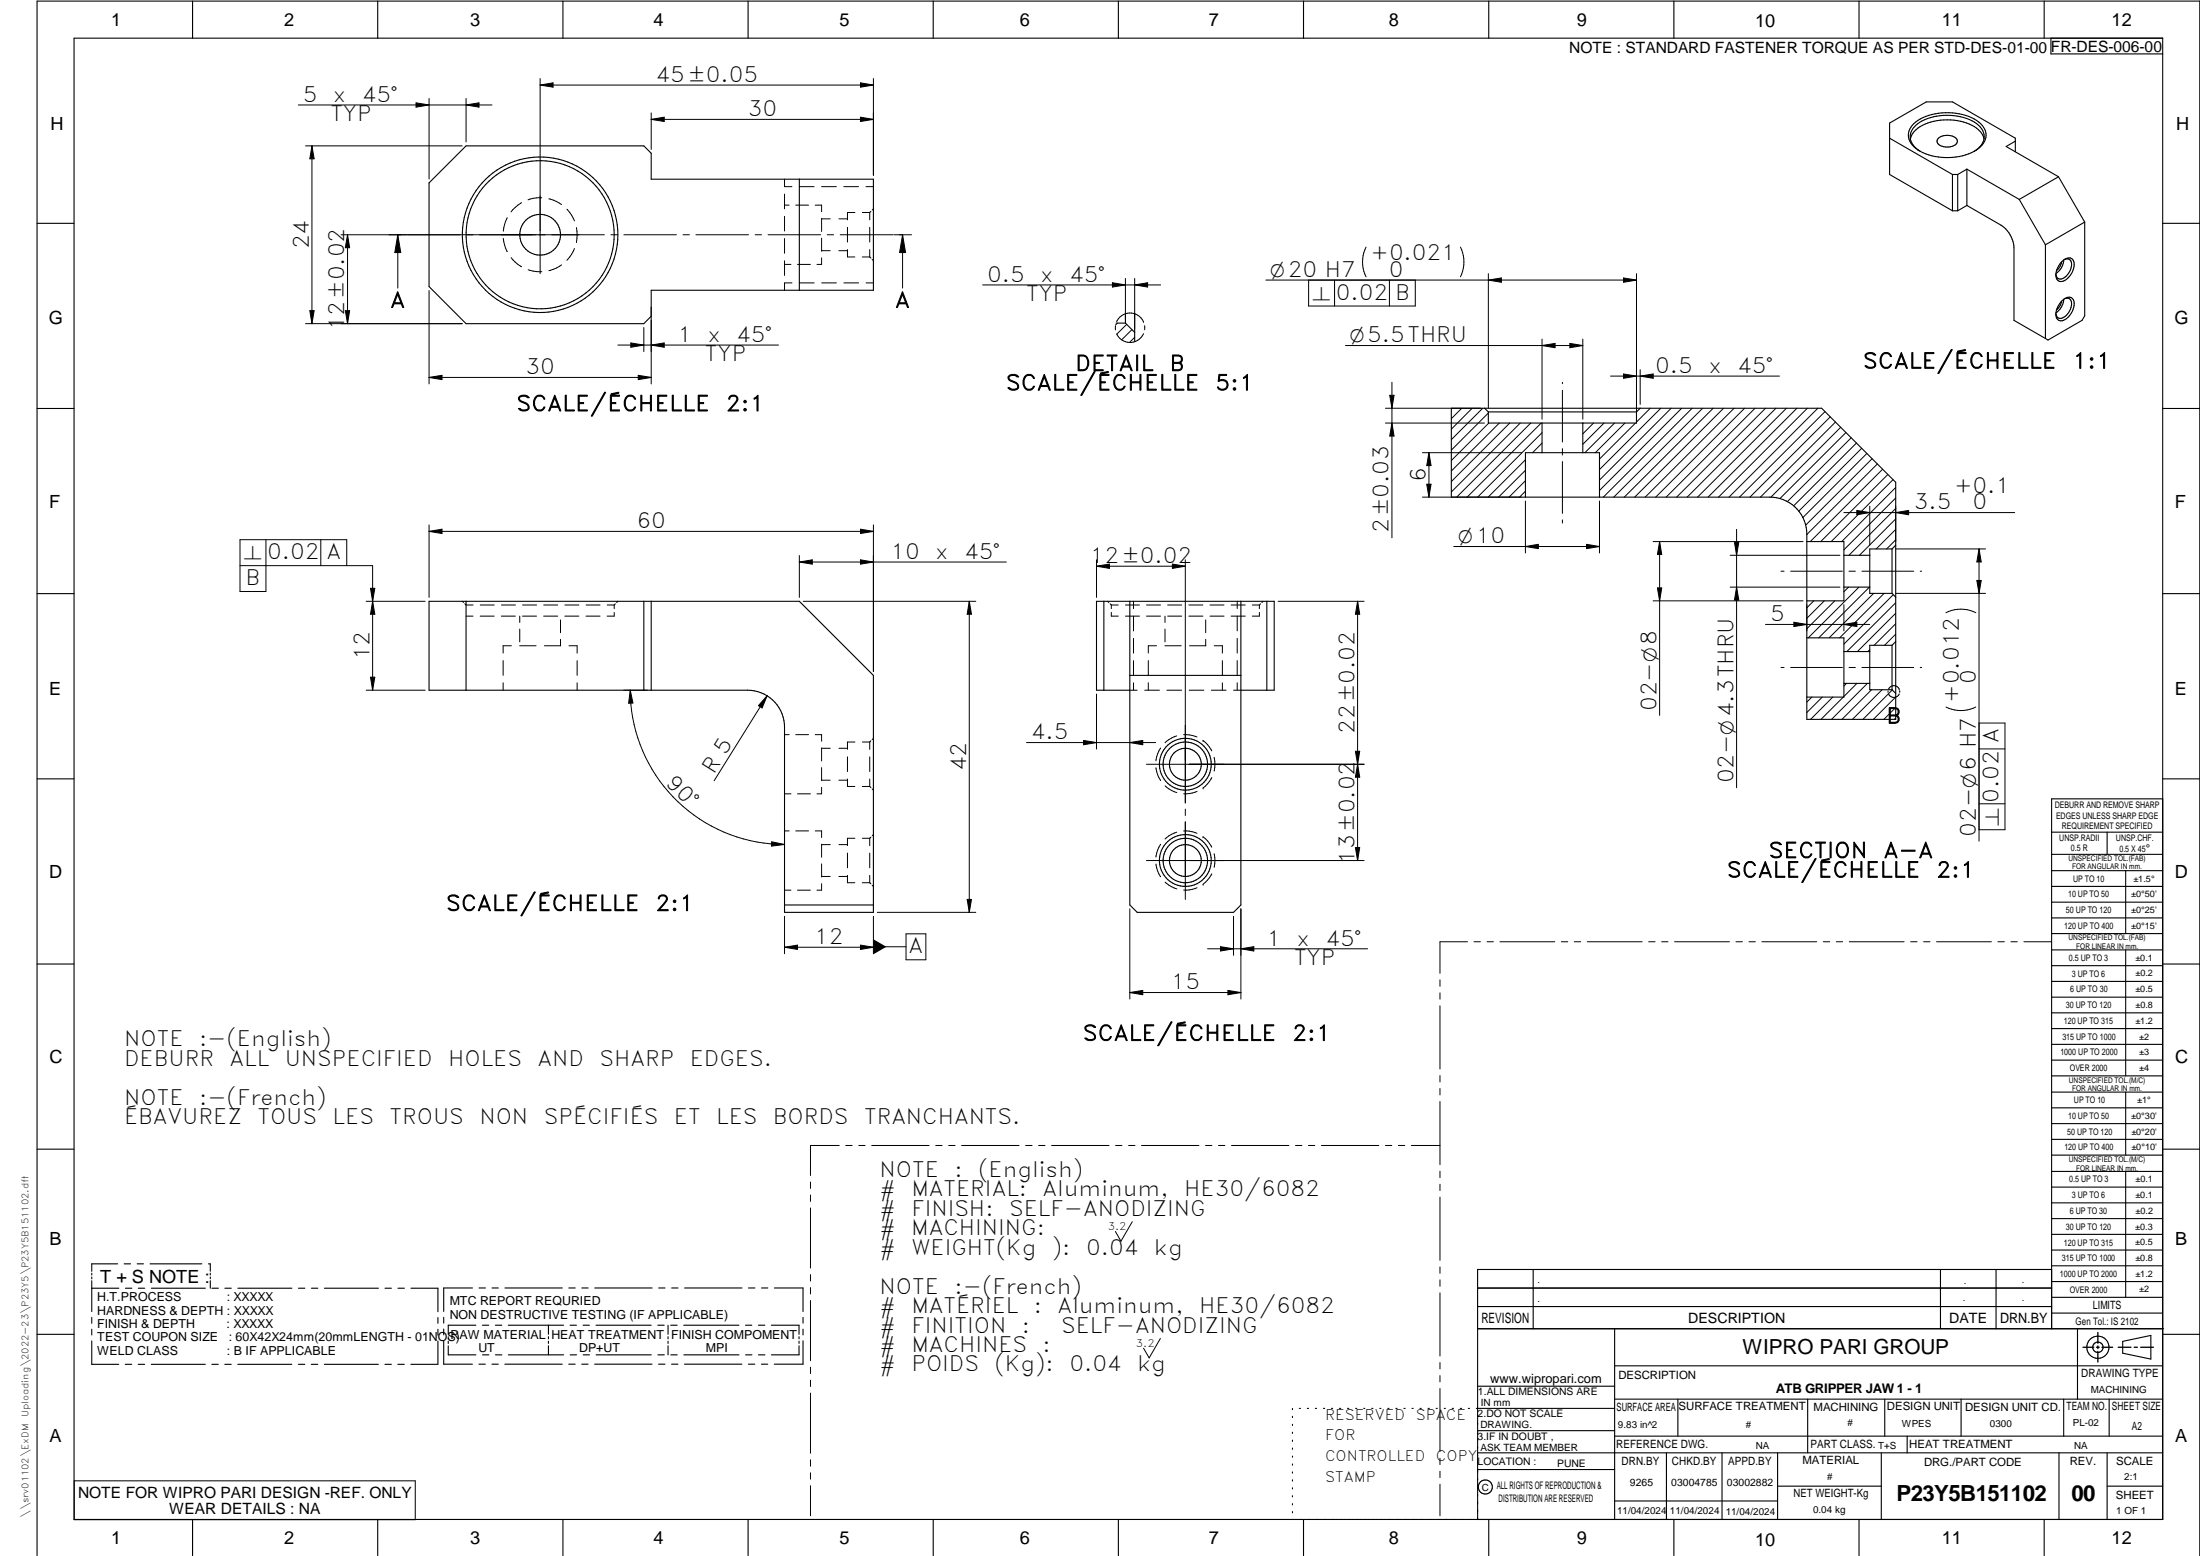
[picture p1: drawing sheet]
<svg xmlns="http://www.w3.org/2000/svg" width="594mm" height="420mm" viewBox="0 0 594 420" stroke-linecap="round" stroke-linejoin="round" font-family="sans-serif">
<g fill="none" stroke="#000" stroke-width=".3">
<path d="M20 10.3h564v400h-564zM52 .3v10M102 .3v10M152 .3v10M202 .3v10M252 .3v10M302 .3v10M352 .3v10M402 .3v10M452 .3v10M502 .3v10M552 .3v10"/>
<path d="M553.8 10.3v4.3h30.2M510.3 37.3l16.9 9.8M515.9 37.5l.3 1.1 .7 1 1.7 1.3M515.9 37.5a4.8 4.8 0 0 1 3.1-4.8 15.4 15.4 0 0 1 14.8 .7 4 4 0 0 1-.1 7.1l-.6 .4M515.9 37.5a6.9 6.9 0 0 1 5.5-4.5 14.7 14.7 0 0 1 12.9 2.1l.8 .9 .7 1.5M516.8 33.4a15.3 15.3 0 0 1 14-2.2 7.3 7.3 0 0 1 5.5 4.8 5.3 5.3 0 0 1-3.9 5.2 16 16 0 0 1-15.1-1.1 4.1 4.1 0 0 1-.5-6.7zM523.4 37.3a3.8 3.8 0 0 1 5 .3 1.37 1.37 0 0 1-1.2 1.9 3.5 3.5 0 0 1-4.1-1.1v-.6zM544.2 38.1l-2.5 1.5 14.2 8.1M115.9 49.4l10-10h48l1.9 2v7h60.1v30h-60.1v7l-1.9 2h-48l-10-10zM215.9 48.4v30M527.2 47.1h1.5M527.2 47.1v9.8"/>
<path d="M527.2 56.9h1.5M528.7 47.1v9.8M531.1 55.5l9.2 5.3a7.9 7.9 0 0 1 3.5 6.1v19.6l8.5 4.9M531.1 45.7v9.8M531.1 55.5l-2.4 1.4M531.1 45.7l-2.4 1.4M531.1 45.7l14.2 8.1M544.2 41v-3.7l-17-9.8h-7l-9.9 5.7v13.9l16.9 9.8M545.3 53.8l7 12.3M555.9 47.7l7 12.3M555.9 47.7l-10.6 6.1M562.9 60v25.3l-.7 1.2-9.2 5.3-.7-.4"/>
<path d="M562.9 60l-10.6 6.1M10 60.3h10M552.3 66.1v25.3M556.7 70.8l-.4 1-.9 1.2M556.9 70.5a1.91 1.91 0 0 1 2.9-.2 4.6 4.6 0 0 1-3.3 5.7 1.67 1.67 0 0 1-1.3-2.2l.4-1.5zM557.3 70.2a4.7 4.7 0 0 1-2.1 3.6M557.5 70.1a1.38 1.38 0 0 1 1.6 .2 1.38 1.38 0 0 1 .2 1.7 3.6 3.6 0 0 1-3.3 3.3l-.7-.6-.1-.7M584 60.3h10M301.4 87.2h2.5M303.9 84.7v2.5M303.9 87.2l2.5 2.5M306.4 84.7v7.6"/>
<path d="M556.7 81.4l-.4 1.1-.9 1.2M556.9 81.2a1.87 1.87 0 0 1 2.9-.3 4.6 4.6 0 0 1-3.3 5.7 1.63 1.63 0 0 1-1.3-2.2l.4-1.5zM557.3 80.8a4.8 4.8 0 0 1-2.1 3.7M557.5 80.7a1.37 1.37 0 0 1 1.6 .2 1.37 1.37 0 0 1 .2 1.7 3.6 3.6 0 0 1-3.3 3.3l-.5-.3-.3-.9M10 110.3h10M391.9 110.2h100l20 20v64h-24v-50a10 10 0 0 0-10-10h-86zM400.9 110.2l1 1M401.9 111.2h40M401.9 111.2v3h40v-3M416.4 114.2v8M427.4 114.2v8M442.9 110.2l-1 1"/>
<path d="M584 110.3h10M411.9 134.2v-12h20v12M487.9 146.2h10v16h-10M497.9 158.5h7M497.9 149.9h7M510.9 148.2v12M510.9 148.2h-6v12h6M511.9 147.2l-1 1M10 160.3h10M115.9 162.4h100l20 20v64h-24v-50a10 10 0 0 0-10-10h-86zM125.9 162.4v24M173.9 162.4v24"/>
<path d="M175.8 162.4v24M298.1 162.4v24M335.1 162.4v82l-2 2h-26l-2-2v-82M342.1 162.4v24M487.9 172.2h10v16h-10M497.9 175.9h7M510.9 174.2v12M510.9 160.2l1 1M510.9 174.2h-6v12h6M511.9 173.2l-1 1M584 160.3h10M305.1 182.4h30"/>
<path d="M305.1 186.4h-9v-24h48v24h-9M497.9 184.5h7M510.9 186.2l1 1M10 210.3h10M584 215.7h-30v143.1M584 210.3h10M554 230.7h30M554 224.7h30M554 235.1h30M554 239.4h30M569 224.7v6M574 235.1v17"/>
<path d="M211.9 244.4h24M554 243.6h30M554 247.9h30M554 252.1h30M554 256.5h30M574 256.5v34M10 260.3h10M554 260.8h30M554 265h30M554 269.3h30M554 273.5h30M554 277.7h30"/>
<path d="M584 260.3h10M554 282h30M554 286.3h30M554 290.5h30M554 294.9h30M554 299.1h30M574 294.9v17M10 310.3h10M554 303.4h30M554 307.7h30M554 311.9h30M554 316.3h30"/>
<path d="M574 316.3v34M584 310.3h10M554 320.5h30M554 324.8h30M554 329.1h30M554 333.3h30M554 337.5h30M24.8 347.9h7.3M24.8 343.8v.5M24.8 344.8v.5M24.8 345.8v8.4M24.8 355.7v1.6"/>
<path d="M24.8 358.9v1.6M31.8 341.3h-7v2M33.5 341.3h1.8M33.9 347.9h1.7M37 341.3h1.7M37.4 347.9h1.7M40.5 341.3h14M40.9 347.9h14.5M56.3 341.3h.5v2M56.8 343.8v.5M56.8 344.8v.5M56.8 345.8v2.1"/>
<path d="M57.2 347.9h1.8M60.7 347.9h1.8M64.2 347.9h14.6M80.6 347.9h1.7M84.1 347.9h1.7M87.6 347.9h14.6M104 347.9h1.7M107.5 347.9h1.7M111 347.9h7.3v6.3M118.3 355.8v1.5M118.3 358.9v1.6M119.8 355.7v1.6"/>
<path d="M119.8 358.9v1.5M127.6 347.8h-7.8v6.3M128.5 357.8h-7.5v2.5M129.3 347.8h1.8M130.3 357.8h1.7M132.9 347.8h1.7M133.8 357.8h1.7M136.3 347.8h15.5M137.3 357.8h14.9M148.1 357.8v2.5M153.6 347.8h1.7M153.9 357.8h1.8"/>
<path d="M157.1 347.8h1.7M157.5 357.8h1.7M160.6 347.8h15.5M160.9 357.8h14.9M177.6 357.8h1.8M177.9 347.8h1.7M180.4 357.8v2.5M181.1 357.8h1.8M181.4 347.8h1.7M184.6 357.8h14.9M184.9 347.8h15.5M201.3 357.8h1.7"/>
<path d="M202.1 347.8h1.7M204.8 357.8h1.7M205.6 347.8h1.7M208.3 357.8h7.5v2.5M209.1 347.8h7.7v6.3M216.8 355.7v1.6M216.8 358.9v1.6M399 358.8h185.3M399 352.8h155M399 347.8h155M414 342.8v16M436 358.8v51.5"/>
<path d="M524 342.8v16M539 342.8v16M554 342.8h-155v67.5M554 341.8h30M554 346.1h30M554 350.3h30M554 354.6h30M561 358.8v19M10 360.3h10M24.8 362.1v6.3h7.3M33.8 368.4h1.8M37.3 368.4h1.8"/>
<path d="M40.8 368.4h14.6M57.2 368.4h1.7M60.7 368.4h1.7M64.2 368.4h14.6M80.6 368.4h1.7M84.1 368.4h1.7M87.6 368.4h14.6M103.9 368.4h1.8M107.4 368.4h1.8M118.3 362.1v6.3h-7.4M119.8 362v6.4h7.8M121 363.4v2.4h7.5"/>
<path d="M121 361v.5M121 362.2v.6M129.3 368.4h1.8M130.3 365.8h1.7M132.8 368.4h1.7M133.8 365.8h1.7M136.3 368.4h15.5M137.3 365.8h14.9M148.1 360.9v.6M148.1 362.2v.6M148.1 363.4v2.4M153.6 368.4h1.7"/>
<path d="M154 365.8h1.7M157.1 368.4h1.7M157.5 365.8h1.7M160.6 368.4h15.5M161 365.8h14.9M177.6 365.8h1.8M177.8 368.4h1.8M180.4 360.9v.6M180.4 362.2v.6M180.4 363.4v2.4M181.1 365.8h1.8M181.3 368.4h1.8"/>
<path d="M184.7 365.8h14.9M184.8 368.4h15.5M201.3 365.8h1.7M202.1 368.4h1.7M204.8 365.8h1.8M205.6 368.4h1.7M215.8 360.9v.6M215.8 362.2v.6M215.8 363.4v2.4h-7.5M216.8 362.1v6.3h-7.7M399 374.3h37M436 368.8h148"/>
<path d="M436 377.8h148M453.1 377.8v10M488.1 377.8v14.5M508.9 377.8v10M529.6 377.8v10M557.3 377.8v10M569.5 377.8v10M573.2 362.2l7.6-1.6v6.4l-7.6-1.6zM584 360.3h10M349 380.3v.3M349 382.4v.4M349 384.6v.3"/>
<path d="M349 386.7v.4M349 388.9v.3M349 391v.4M349 393.2v.3M349 395.3v.3M349 397.4v.4M349 399.6v.3M350.9 380.3h.3M353 380.3h.3M355.2 380.3h.3M357.4 380.3h.3M359.6 380.3h.3"/>
<path d="M361.7 380.3h.3M363.9 380.3h.3M366.1 380.3h.3M368.3 380.3h.3M370.4 380.3h.3M372.6 380.3h.3M374.8 380.3h.3M376.9 380.3h.4M379.1 380.3h.3M381.3 380.3h.3M383.4 380.3h.4M385.6 380.3h.4"/>
<path d="M387.8 380.3h.3M390 380.3h.3M392.1 380.3h.4M394.3 380.3h.4M396.5 380.3h.3M399 396.8h37M399 392.3h185M399 386.3h37M436 387.8h148M436 380.3h-37.3M450 392.3v18M465 392.3v18"/>
<path d="M480 392.3v18M508 392.3v18M515 387.8v4.5M556 392.3v18M569 392.3v18M52 410.3v9.8M102 410.3v9.8M152 410.3v9.8M202 410.3v9.8M252 410.3v9.8M302 410.3v9.8M349 401.7v.4"/>
<path d="M349 403.9v.3M349 406v.4M349 408.2v.3M352 410.3v9.8M402 410.3v9.8M436 405.3h44M452 410.3v9.8M480 401.3h28M502 410.3v9.8M552 410.3v9.8M569 401.3h15M10 420.1v-419.8h584v419.8"/>
<circle cx="145.9" cy="63.4" r="21"/>
<circle cx="145.9" cy="63.4" r="5.5"/>
<circle cx="145.9" cy="63.4" r="20"/>
<circle cx="320.1" cy="206.4" r="7"/>
<circle cx="320.1" cy="206.4" r="4.3"/>
<circle cx="320.1" cy="206.4" r="6"/>
<circle cx="320.1" cy="232.4" r="6"/>
<circle cx="320.1" cy="232.4" r="7"/>
<circle cx="320.1" cy="232.4" r="4.3"/>
<circle cx="566.5" cy="363.8" r="1.4"/>
<circle cx="566.5" cy="363.8" r="3"/>
<circle cx="401.1" cy="401.5" r="1.91"/>
</g>
<g fill="none" stroke="#000" stroke-width=".27">
<path d="M80.6 28.3h52.3M82.5 39.4h42.3M84.2 39.4l.6 3.5h-1.1zM84.2 39.4v48M112.3 27.8l3.6 .5-3.6 .6zM115.9 26.6v21.7M125.9 28.3l3.4-.5v1.1zM125.9 26.6v11.7M145.9 21.2v52.7M145.9 23l3.4-.6v1.1zM145.9 23h90M175.8 30.5v9.8"/>
<path d="M175.8 32.2l3.6-.6v1.2zM175.8 32.2h60.1M232.4 22.4l3.5 .6-3.5 .5zM232.4 31.6l3.5 .6-3.5 .6zM235.9 21.2v26.1M137 58.8l-.8 1.8-.3 1.8M140.8 54.7l-1.7 1.3-1.1 1.2M146.3 53.4l-2.3 .2-1.4 .4M148.2 53.7l2.1 .7 1.3 .8M153.1 56.5l1.3 1.6 .7 1.5M211.9 48.4v2h1.9M211.9 52.4v4"/>
<path d="M211.9 58.4v4M211.9 55.4h1.2M214.9 55.4h3.4M215.9 50.4h3.9M220.1 55.4h1.8v1.8M221.9 59v3.5M221.9 50.4h3.9M221.9 59.1h2.3M226.5 59.1h2.3M227.9 50.4h3.9M230.9 57.4h-2.1v2M232.9 57.4h2"/>
<path d="M233.8 50.4h2.1M234.9 57.4v2M235.2 57.1l-.3 .3M235.9 56.4l-.4 .3M92.1 63.4h71.1M93.8 63.4v24M93.8 63.4l.6 3.5h-1.1zM107.4 63.4l.8 4.8h-1.6zM107.4 63.4v14.4M115.9 78.4v25.3M135.9 64.4l.3 1.7 .8 1.9M138 69.6l1.1 1.2 1.8 1.2"/>
<path d="M142.6 72.8l1.4 .4 2.3 .2M151.7 71.5l-1.4 .8-2.1 .8M155.1 67.1l-.7 1.5-1.3 1.7M155.7 61.5l.1 1.9-.1 1.8M155.7 65.2h.1M165 63.4h1.7M168.5 63.4h14.2M184.4 63.4h1.8M187.9 63.4h14.2M203.9 63.4h1.7M207.4 63.4h14.2M211.9 64.4v4"/>
<path d="M211.9 70.4v4M211.9 71.4h1.7M213.9 76.4h-2v2M215.3 71.4h3.5M215.9 76.4h4M221.9 64.3v3.5M221.9 69.6v1.8h-1.3M221.9 67.7h2.3M221.9 76.4h4M223.4 63.4h1.7M226.5 67.7h2.3M226.9 63.4h14.2"/>
<path d="M227.9 76.4h4M228.8 61.4v4M228.8 67.4v2h2M232.8 69.4h2.1M233.9 76.4h2M234.9 61.4v4M234.9 67.4v2M234.9 69.4l.3 .3M235.5 70.1l.4 .3M241.3 63.4h4.8M243.7 63.4l.8 4.8h-1.6zM243.7 63.4v14.4"/>
<path d="M265.3 76.9h48.1M300.4 76.3l3.5 .6-3.5 .6zM303.9 75.2v11M306.4 76.9l3.5-.6v1.2zM306.4 75.2v13.5M341.8 75.6h100.1M353.4 75.6v7h28.8v-7M360.4 75.6v7M368.9 66.7a9 9 0 0 0 0 8.1M375.2 75.6v7M394.4 66.7a9.1 9.1 0 0 1 0 8.1M401.9 75.6l3.5-.5v1.1z"/>
<path d="M401.9 73.9v36.3M438.4 75.1l3.5 .5-3.5 .6zM441.9 73.9v37.8M82.5 87.4h42.3M83.7 83.9h1.1l-.6 3.5zM93.3 83.9h1.1l-.6 3.5zM166.9 93.2h43.3M170.3 92.6l3.6 .6-3.6 .6zM173.9 88.4v6.5M175.8 93.2l3.6-.6v1.2zM175.8 82.9v20.8M301.2 87.9v1.2"/>
<path d="M301.6 90.2a4 4 0 0 0 3.4 2.3M301.7 87.2l-.4 .5M304.2 87.6l-2.6 2.6M305.7 89l-2.8 2.8M306.4 91.1l-1.4 1.4M308.8 86.8a4 4 0 0 0-3.7-2.3 4 4 0 0 0-3.6 2.3M308.8 86.8h.1M308.8 90.1a4 4 0 0 1-3.8 2.4M309.1 87.9v1.1M363.3 93.3h64.1M416.4 93.3l3.5-.6v1.2zM416.4 91.6v21.6"/>
<path d="M423.9 92.7l3.5 .6-3.5 .6zM427.4 91.6v21.6M442.9 99.8v9.4M115.9 101.9h59.9M115.9 101.9l3.5-.6v1.2zM172.4 101.3l3.4 .6-3.4 .6zM374.1 110.2h25.8M374.1 114.2h26.8M375.3 106.7h1.1l-.5 3.5zM375.9 114.2l.5 3.6h-1.1zM375.9 103.2v42M394.7 110.2l-2.8 2.9"/>
<path d="M397.5 110.2l-5.6 5.7M400.4 110.2l-8.5 8.5M401.9 111.5l-10 10M402 114.2l-10.1 10.2M404.9 114.2l-13 13M407.7 114.2l-15.8 15.8M410.5 114.2l-18.6 18.6M413.4 114.2l-20 20M416.2 114.2l-20 20M416.4 116.8l-17.4 17.4M416.4 119.7l-2.6 2.5M421.9 103.2v.4"/>
<path d="M421.9 105.4v14M427.5 114.2l-.1 .1M430.3 114.2l-2.9 3M433.1 114.2l-5.7 5.8M434.9 101.6h45.6M436 114.2l-8 8M438.4 101l3.5 .6-3.5 .6zM438.8 114.2l-8 8M441.6 114.2l-9.7 9.8M442.9 101.6l3.5-.6v1.2zM445.6 110.2l-3.7 3.8M448.5 110.2l-16.6 16.6"/>
<path d="M451.3 110.2l-19.4 19.4M454.1 110.2l-22.2 22.2M456.9 110.2l-23.9 24M459.8 110.2l-24 24M462.6 110.2l-24 24M465.4 110.2l-24 24M468.3 110.2l-24 24M471.1 110.2l-24 24M473.9 110.2l-24 24M476.8 110.2l-24.1 24M479.6 110.2l-24 24M482.4 110.2l-24 24"/>
<path d="M485.2 110.2l-24 24M488.1 110.2l-24 24M490.9 110.2l-24 24M492.8 111.1l-23.1 23.1M494.2 112.6l-21.7 21.6M495.7 114l-20.3 20.2M497.1 115.4l-18.9 18.9M498.5 116.8l-17.9 17.8M499.9 118.2l-17.2 17.2M501.3 119.6l-16.9 17M384.1 134.2h26.8M384.1 122.2h26.8"/>
<path d="M385.3 130.7h1.1l-.5 3.5zM385.9 122.2l.5 3.5h-1.1zM385.9 122.2v12M411.9 132.7l-1.6 1.5M411.9 135.3v14M411.9 127l-7.2 7.2M411.9 124.2l-10.1 10M411.9 129.8l-4.4 4.4M421.9 121.1v1.8M421.9 124.6v14M431.9 135.3v14M497.9 138.4h46.1"/>
<path d="M501.4 137.8l3.5 .6-3.5 .6zM502.7 121.1l-17 16.9M504.1 122.4l-17.3 17.3M504.9 136.7v10.5M505.5 123.9l-17.9 17.9M507 125.3l-19.1 19M508.4 126.7l-19.6 19.5M509.8 128.1l-18.1 18.1M511.2 129.5l-16.7 16.7M511.9 136.7v9.5M511.9 131.6l-14.6 14.6M511.9 137.3l-12.6 12.6"/>
<path d="M511.9 134.5l-14 14M511.9 138.4l3.5-.6v1.2zM64.8 152.7h35.8v33.7M71.8 145.7v14h-7v-14h28.8v7M86.6 145.7v7M100 158.9h1.2l-.6 3.5zM115.9 143.5h120M115.9 141.7v19.6M115.9 143.5l3.5-.6v1.2zM215.9 150v11.3M215.9 151.8l3.4-.6v1.1zM215.9 151.8h55.9"/>
<path d="M232.4 142.9l3.5 .6-3.5 .6zM232.4 151.2l3.5 .6-3.5 .5zM235.9 141.7v39.6M296.1 152.9l3.5-.6v1.2zM296.1 152.9h24M296.1 151.2v10.1M316.6 152.3l3.5 .6-3.5 .6zM320.1 151.2v65.7M392.6 147.6h39.3M411.9 147.6l3.5-.6v1.1zM421.9 140.4v.8M428.4 147l3.5 .6-3.5 .5z"/>
<path d="M446.4 146.2h40.5M447.6 158.7h1.1l-.5 3.5zM448.2 146.2v47M448.2 146.2l.5 3.5h-1.1zM467.2 149.9h29.7M467.2 158.5h29.7M468.4 146.4h1.1l-.6 3.5zM468.9 142.9v69.8M468.9 158.5l.6 3.5h-1.1zM480.9 154.2h.9M483.5 154.2h14M499.2 158.5l-1.3 1.3"/>
<path d="M499.3 154.2h1.7M502 158.5l-13.7 13.7M502.8 154.2h14M504.8 158.5l-13.7 13.7M511.9 143l-5.3 5.2M511.9 140.1l-9.8 9.8M511.9 145.8l-2.4 2.4M512 148.2h24.2M518.5 154.2h.4M533.8 156.7h1.2l-.6 3.5zM534.4 148.2v78.9M534.4 148.2l.6 3.5h-1.2z"/>
<path d="M98.9 162.4h15.9M100.6 162.4l.6 3.5h-1.2zM124.9 162.4l.3 .3M125.5 163l.4 .4h1.9M125.9 166.4h1.8M129.7 166.4h3.7M129.7 163.4h3.8M135.4 166.4h3.8M135.4 163.4h3.8M135.9 178.4v4M138.1 174.4h-2.2v1.9M140.3 174.4h4.5"/>
<path d="M140.3 166.4v1.7M140.3 169.9v3.4M141.1 166.4h3.8M141.1 163.4h3.8M146.8 166.4h3.8M146.8 163.4h3.8M147 174.4h4.4M151.4 167.4v3.5M151.4 172.6v1.8M152.5 166.4h3.8M152.5 163.4h3.8M153.6 174.4h2.2v2"/>
<path d="M155.8 178.4v4M158.2 166.4h3.8M158.3 163.4h3.7M164 163.4h1.9M165.9 165.4v1h-1.9M165.9 163.4v1M166.2 163l-.3 .4M166.9 162.4l-.4 .3M216.9 162.4h46.6M261.7 162.4l.6 3.5h-1.1zM261.7 162.4v84M299.1 162.4l.3 .3"/>
<path d="M299.8 163l.3 .4M300.1 165.4v1h1.9M300.1 163.4h1.9M300.1 163.4v.9M303.9 166.4h3.8M303.9 163.4h3.8M306.1 162.4v2M306.1 166.4v4M306.1 172.4v4M306.1 178.4v4M309.6 166.4h3.8M309.6 163.4h3.8"/>
<path d="M310.1 178.4v4M312.3 174.4h-2.2v1.9M314.6 174.4h4.4M314.6 166.4v1.7M314.6 169.9v3.4M315.3 166.4h3.8M315.3 163.4h3.8M321 166.4h3.8M321 163.4h3.8M321.2 174.4h4.4M325.6 167.4v3.5M325.6 172.6v1.8"/>
<path d="M326.7 166.4h3.8M326.7 163.4h3.8M327.9 174.4h2.2v2M330.1 178.4v4M332.5 166.4h3.7M332.5 163.4h3.7M334.1 162.4v1.9M334.1 166.4v3.9M334.1 172.4v3.9M334.1 178.4v4M338.2 163.4h1.9M340.1 165.4v1h-1.9"/>
<path d="M340.1 163.4v1M340.4 163l-.3 .4M341.1 162.4l-.3 .3M345.1 162.4h23.3M366.6 162.4l.6 3.5h-1.2zM366.6 162.4v70M446.4 162.2h40.5M476.8 168.6h28.1M484.4 168l3.5 .6-3.5 .6zM487.9 163.3v7M489.8 162.2l-1.9 1.9M492.6 162.2l-4.7 4.8"/>
<path d="M495.5 162.2l-7.6 7.6M497.9 163.3v7M497.9 168.6l3.5-.6v1.2zM504.9 175.4l-.5 .5M505.9 160.2l-12 12M508.8 160.2l-12 12M511.3 160.6l-13.4 13.3M511.9 162.8l-13.2 13.1M511.9 165.6l-10.3 10.3M511.9 171.2l-3 3M511.9 168.4l-5.8 5.8M512 160.2h24.2"/>
<path d="M525.5 165.4a9 9 0 0 1 8 0M98.9 186.4h15.9M100 182.9h1.2l-.6 3.5zM135.9 184.4v2M155.8 184.4v2M168.4 186.4h6.4M170.2 186.4l.7 3.4-1.2 .1zM170.2 186.4a41.6 41.6 0 0 0 41.7 41.6M207.2 187.9l-1.4 3.3-1-.7zM207.2 187.9l-14.4 22.9M211.9 198.4h1.2M214.9 198.4h3.4"/>
<path d="M220.1 198.4h1.8v1.8M235.9 199.4l-.4 .3M292.6 199.9l3.5 .6-3.5 .6zM296.1 187.4v14.9M305.1 186.4h2M306.1 184.4v2M309.1 186.4h4M310.1 184.4v2M315.1 186.4h4M317.8 198.7l-1.5 .6-1.7 1.3M319.6 198.4h1.5l2.1 .6M321.1 186.4h4"/>
<path d="M324.9 199.9h.1M324.9 200l1.2 1.1 1.1 1.7M327.1 186.4h4M330.1 184.4v2M333.1 186.4h2M334.1 184.4v2M480.9 180.2h.9M483.5 180.2h14M489.3 188.2l-1.4 1.4M492.1 188.2l-4.2 4.2M494.9 188.2l-6 6M497.7 188.2l-6 6"/>
<path d="M498.6 184.5l-.7 .8M499.3 180.2h1.7M501.4 184.5l-3.5 3.6M502.8 180.2h14M504.3 184.5l-9.7 9.7M505.4 186.2l-8 8M508.2 186.2l-8 8M509.8 186.6v.4M511 186.3l-7.9 7.9M511.9 188.2l-6 6M511.9 193.9l-.4 .3M511.9 191.1l-3.2 3.1"/>
<path d="M512.8 186h.1M512.8 186a1.57 1.57 0 0 0-1.4-.9 1.57 1.57 0 0 0-1.4 1M512.9 187.4a1.58 1.58 0 0 1-1.5 .9 1.58 1.58 0 0 1-1.4-.9M513 186.5v.4M518.5 180.2h.4M533.5 190.9a9 9 0 0 1-8 0M534.4 195.2h7v28.8h-7M211.9 214.4h1.7M215.3 214.4h3.5M221.9 202v3.5M221.9 207.3v3.5M221.9 212.6v1.8h-1.3"/>
<path d="M221.9 202.1h2.3M221.9 210.7h2.3M226.5 210.7h2.3M226.5 202.1h2.3M228.8 204.4v3.9M228.8 210.4v2h2M230.9 200.4h-2.1v2M232.8 212.4h2.1M232.9 200.4h2M234.9 200.4v2M234.9 204.4v3.9M234.9 210.4v2"/>
<path d="M234.9 212.4l.3 .3M235.2 200l-.3 .4M235.5 213l.4 .4M277.2 200.5h34.9M305.1 200.5l3.5-.6v1.2zM309.6 206.4h58.8M312.2 207.3l.4 1.9 .8 1.6M313.4 202l-.8 1.5-.5 1.9M314.6 212.2l1.7 1.2 1.5 .6M320.1 218.5v1.7M323.3 213.7l-2.2 .6-1.5 .1M324.9 212.8h.1"/>
<path d="M327.2 210l-1.1 1.6-1.2 1.2M327.9 204.5l.2 1.9-.2 1.8M366 202.9h1.2l-.6 3.5zM366.6 206.4l.6 3.5h-1.2zM534.4 217h7M534.4 202.2h7M208.4 227.3l3.5 .7-3.6 .5zM211.9 224.4h1.2M214.9 224.4h3.4M220.1 224.4h1.8v1.7M221.9 228.1h2.3M221.9 227.9v3.6"/>
<path d="M221.9 233.3v3.5M221.9 238.6v1.8h-1.3M221.9 236.7h2.3M226.5 236.7h2.3M226.5 228.1h2.3M228.8 230.4v3.9M228.8 236.4v2h2M230.9 226.4h-2.1v1.9M232.8 238.4h2.1M232.9 226.4h2M234.9 226.4v1.9M234.9 230.4v3.9"/>
<path d="M234.9 236.4v2M234.9 238.4l.3 .3M235.2 226l-.3 .4M235.5 239l.4 .4M235.9 225.4l-.4 .3M309.6 232.4h58.8M312.2 233.3l.4 1.9 .8 1.5M313.4 228l-.8 1.6-.5 1.8M314.6 238.2l1.7 1.2 1.5 .6M317.8 224.7l-1.5 .6-1.7 1.2M319.6 224.4h1.5l2.1 .6M320.1 221.9v21"/>
<path d="M323.3 239.7l-2.2 .6h-1.5M324.9 226h.1M324.9 238.8h.1M324.9 226l1.2 1.1 1.1 1.7M327.2 235.9l-1.1 1.7-1.2 1.2M327.9 230.5l.2 1.9-.2 1.8M366 228.9h1.2l-.6 3.5zM211.9 255.8h24M211.9 240.4h1.7M211.9 255.8l3.4-.6v1.2zM211.9 247.4v10.1M215.3 240.4h3.5"/>
<path d="M232.4 255.2l3.5 .6-3.5 .6zM235.9 247.4v10.1M235.9 255.7h8.8M236.9 246.4h26.6M244.7 252.2h5.3v7h-5.3zM261.2 242.9h1.1l-.6 3.5zM305.1 245.4v24.4M326.1 256.2h43.2M329.6 255.6l3.5 .6-3.5 .6zM333.1 247.4v10.6M335.1 245.4v24.4M335.1 256.2l3.5-.6v1.2z"/>
<path d="M396.3 254.3h-7.5v8.5M398 254.3h1.8M401.5 254.3h1.8M405 254.3h14.9M421.6 254.3h1.7M425.1 254.3h1.7M428.6 254.3h14.8M445.2 254.3h1.7M448.7 254.3h1.7M452.2 254.3h14.8M468.8 254.3h1.7M472.3 254.3h1.7"/>
<path d="M475.8 254.3h14.8M492.4 254.3h1.7M495.9 254.3h1.7M499.4 254.3h14.8M515.9 254.3h1.8M519.4 254.3h1.8M522.9 254.3h14.9M539.5 254.3h1.7M543 254.3h1.7M546.5 254.3h7.4M305.1 268l3.5-.6v1.2zM305.1 268h30"/>
<path d="M331.6 267.4l3.5 .6-3.5 .6zM388.8 264.6v1.7M388.8 268.1v1.7M388.8 271.6v17M388.8 290.4v1.8M388.8 293.9v1.8M388.8 297.4v17.1M218.9 319.2v1.7M226.6 309.3h-7.7v8.1M228.4 309.3h1.7M231.9 309.3h1.7M235.4 309.3h15.5"/>
<path d="M252.7 309.3h1.7M256.2 309.3h1.7M259.7 309.3h15.5M277 309.3h1.7M280.5 309.3h1.7M284 309.3h15.5M301.2 309.3h1.8M304.8 309.3h1.7M308.2 309.3h15.6M325.5 309.3h1.8M329 309.3h1.8M332.5 309.3h15.6"/>
<path d="M349.8 309.3h1.8M353.3 309.3h1.7M356.8 309.3h15.5M374.1 309.3h1.7M377.6 309.3h1.7M381.1 309.3h7.7M388.8 316.3v1.7M388.8 319.8v1.7M218.9 322.7v1.7M218.9 326.2v16.2M305.7 329.9l-3 5.3-1.5-2.7M388.8 323.3v17"/>
<path d="M218.9 344.2v1.7M218.9 347.7v1.7M218.9 351.2v16.2M388.8 342.1v1.7M388.8 345.6v1.7M388.8 349.1v17.1M218.9 369.2v1.7M218.9 372.7v1.7M218.9 376.2v16.2M313.3 361.4l-3 5.3-1.5-2.7M388.8 367.9v1.8M388.8 371.4v1.7"/>
<path d="M388.8 374.9v17.1M20 399.9h92.1v10.5h-92.1zM218.9 394.2v1.7M218.9 397.7v1.7M388.8 393.8v1.7M388.8 397.3v1.7M218.9 401.2v8.1M388.8 400.8v8.5"/>
</g>
<path d="M566.5 359.8v2.9M562.5 363.8h2.9M566.1 363.8h.8M566.5 363.5v.7M566.5 364.9v2.9M567.6 363.8h2.9M572 363.8h3.4M576.3 363.8h.9M578.1 363.8h3.4" fill="none" stroke="#000" stroke-width=".36"/>
<g fill="#000">
<path d="M112.3 27.8l3.6 .5-3.6 .6zM125.9 28.3l3.4-.5v1.1zM145.9 23l3.4-.6v1.1zM175.8 32.2l3.6-.6v1.2zM232.4 22.4l3.5 .6-3.5 .5zM232.4 31.6l3.5 .6-3.5 .6zM84.2 39.4l.6 3.5h-1.1zM93.8 63.4l.6 3.5h-1.1zM107.4 63.4l.8 4.8h-1.6zM243.7 63.4l.8 4.8h-1.6zM300.4 76.3l3.5 .6-3.5 .6zM306.4 76.9l3.5-.6v1.2z"/>
<path d="M401.9 75.6l3.5-.5v1.1zM438.4 75.1l3.5 .5-3.5 .6zM83.7 83.9h1.1l-.6 3.5zM93.3 83.9h1.1l-.6 3.5zM170.3 92.6l3.6 .6-3.6 .6zM175.8 93.2l3.6-.6v1.2zM416.4 93.3l3.5-.6v1.2zM423.9 92.7l3.5 .6-3.5 .6zM115.9 101.9l3.5-.6v1.2zM172.4 101.3l3.4 .6-3.4 .6zM375.9 114.2l.5 3.6h-1.1zM375.3 106.7h1.1l-.5 3.5z"/>
<path d="M438.4 101l3.5 .6-3.5 .6zM442.9 101.6l3.5-.6v1.2zM385.3 130.7h1.1l-.5 3.5zM385.9 122.2l.5 3.5h-1.1zM501.4 137.8l3.5 .6-3.5 .6zM511.9 138.4l3.5-.6v1.2zM100 158.9h1.2l-.6 3.5zM115.9 143.5l3.5-.6v1.2zM215.9 151.8l3.4-.6v1.1zM232.4 142.9l3.5 .6-3.5 .6zM232.4 151.2l3.5 .6-3.5 .5zM296.1 152.9l3.5-.6v1.2z"/>
<path d="M316.6 152.3l3.5 .6-3.5 .6zM411.9 147.6l3.5-.6v1.1zM428.4 147l3.5 .6-3.5 .5zM448.2 146.2l.5 3.5h-1.1zM447.6 158.7h1.1l-.5 3.5zM468.4 146.4h1.1l-.6 3.5zM534.4 148.2l.6 3.5h-1.2zM533.8 156.7h1.2l-.6 3.5zM100.6 162.4l.6 3.5h-1.2zM261.7 162.4l.6 3.5h-1.1zM366.6 162.4l.6 3.5h-1.2zM468.9 158.5l.6 3.5h-1.1z"/>
<path d="M484.4 168l3.5 .6-3.5 .6zM497.9 168.6l3.5-.6v1.2zM100 182.9h1.2l-.6 3.5zM170.2 186.4l.7 3.4-1.2 .1zM207.2 187.9l-1.4 3.3-1-.7zM292.6 199.9l3.5 .6-3.5 .6zM305.1 200.5l3.5-.6v1.2zM366 202.9h1.2l-.6 3.5zM366.6 206.4l.6 3.5h-1.2zM208.4 227.3l3.5 .7-3.6 .5zM366 228.9h1.2l-.6 3.5zM211.9 255.8l3.4-.6v1.2z"/>
<path d="M232.4 255.2l3.5 .6-3.5 .6zM235.9 253.6l3.4 2.1-3.4 2zM261.2 242.9h1.1l-.6 3.5zM329.6 255.6l3.5 .6-3.5 .6zM335.1 256.2l3.5-.6v1.2zM305.1 268l3.5-.6v1.2zM331.6 267.4l3.5 .6-3.5 .6z"/>
</g>
<g font-size="6">
<text x="512.1" y="405.2">P23Y5B151102</text>
<text x="559.4" y="405.2">00</text>
</g>
<g font-size="5.7">
<text x="177" y="22.1">45±0.05</text>
<text x="81.8" y="27.5">5</text>
<text x="89.9" y="27.5">x</text>
<text x="97.7" y="27.5">45°</text>
<text x="89.2" y="32.7">TYP</text>
<text x="201.9" y="31.3">30</text>
<text x="83.4" y="67.3" transform="rotate(-90 83.4 67.3)">24</text>
<text x="370.1" y="70.2">+0.021</text>
<text x="266.6" y="76.1">0.5</text>
<text x="280.9" y="76.1">x</text>
<text x="288.7" y="76.1">45°</text>
<text x="375.1" y="74.8">0</text>
<text x="105.4" y="83">A</text>
<text x="241.7" y="83">A</text>
<text x="277.1" y="81.3">TYP</text>
<text x="360.7" y="80.9">0.02 B</text>
<text x="93" y="89.2" transform="rotate(-90 93 89.2)">12±0.02</text>
<text x="182.9" y="92.3">1</text>
<text x="191" y="92.3">x</text>
<text x="198.8" y="92.3">45°</text>
<text x="141.9" y="101">30</text>
<text x="190.4" y="97.6">TYP</text>
<text x="290.4" y="100.1">DETAIL</text>
<text x="315.8" y="100.1">B</text>
<text x="447" y="100.7">0.5</text>
<text x="461.3" y="100.7">x</text>
<text x="469.1" y="100.7">45°</text>
<text x="503.1" y="99.5">SCALE/ÉCHELLE</text>
<text x="559.6" y="99.5">1:1</text>
<text x="271.6" y="105.4">SCALE/ÉCHELLE</text>
<text x="328.2" y="105.4">5:1</text>
<text x="139.4" y="111">SCALE/ÉCHELLE</text>
<text x="196" y="111">2:1</text>
<text x="385" y="130.2" transform="rotate(-90 385 130.2)">6</text>
<text x="516.8" y="137.5">3.5</text>
<text x="527.7" y="133">+0.1</text>
<text x="532.7" y="137.5">0</text>
<text x="171.9" y="142.6">60</text>
<text x="375" y="144" transform="rotate(-90 375 144)">2±0.03</text>
<text x="72.2" y="151">0.02 A</text>
<text x="240.5" y="150.9">10</text>
<text x="252.6" y="150.9">x</text>
<text x="260.4" y="150.9">45°</text>
<text x="294.3" y="152">12±0.02</text>
<text x="66.3" y="158">B</text>
<text x="478" y="167.7">5</text>
<text x="99.8" y="178.3" transform="rotate(-90 99.8 178.3)">12</text>
<text x="533.5" y="184.7" transform="rotate(-90 533.5 184.7)">0</text>
<text x="447.3" y="191.9" transform="rotate(-90 447.3 191.9)">02-O8</text>
<text x="529" y="189.7" transform="rotate(-90 529 189.7)">+0.012</text>
<text x="509.4" y="195.3">B</text>
<text x="278.4" y="199.6">4.5</text>
<text x="365.7" y="198.2" transform="rotate(-90 365.7 198.2)">22±0.02</text>
<text x="192.7" y="209.3" transform="rotate(-58 192.7 209.3)">R 5</text>
<text x="260.9" y="208.3" transform="rotate(-90 260.9 208.3)">42</text>
<text x="179.4" y="211.6" transform="rotate(45 179.4 211.6)">90°</text>
<text x="468.1" y="211.5" transform="rotate(-90 468.1 211.5)">02-O4.3THRU</text>
<text x="539.7" y="216.7" transform="rotate(-90 539.7 216.7)">0.02 A</text>
<text x="533.5" y="225.9" transform="rotate(-90 533.5 225.9)">02-O6 H7</text>
<text x="365.7" y="233.2" transform="rotate(-90 365.7 233.2)">13±0.02</text>
<text x="477.6" y="231.6">SECTION</text>
<text x="508.6" y="231.6">A-A</text>
<text x="466.3" y="236.9">SCALE/ÉCHELLE</text>
<text x="522.9" y="236.9">2:1</text>
<text x="120.4" y="245.9">SCALE/ÉCHELLE</text>
<text x="177" y="245.9">2:1</text>
<text x="219.9" y="254.9">12</text>
<text x="245.4" y="257.4">A</text>
<text x="342" y="255.3">1</text>
<text x="350.1" y="255.3">x</text>
<text x="357.9" y="255.3">45°</text>
<text x="349.5" y="260.6">TYP</text>
<text x="316.1" y="267.1">15</text>
<text x="292.4" y="281">SCALE/ÉCHELLE</text>
<text x="348.9" y="281">2:1</text>
<text x="33.5" y="282.6">NOTE</text>
<text x="33.5" y="287.8">DEBURR</text>
<text x="53.7" y="282.6">:-(English)</text>
<text x="62" y="287.8">ALL</text>
<text x="76.9" y="287.8">UNSPECIFIED</text>
<text x="121" y="287.8">HOLES</text>
<text x="145.2" y="287.8">AND</text>
<text x="161.9" y="287.8">SHARP</text>
<text x="186.3" y="287.8">EDGES.</text>
<text x="33.5" y="298.3">NOTE</text>
<text x="53.8" y="298.3">:-(French)</text>
<text x="33.5" y="303.6">ÉBAVUREZ</text>
<text x="69.5" y="303.6">TOUS</text>
<text x="89.8" y="303.6">LES</text>
<text x="105.2" y="303.6">TROUS</text>
<text x="129.5" y="303.6">NON</text>
<text x="146.8" y="303.6">SPÉCIFIÉS</text>
<text x="182" y="303.6">ET</text>
<text x="193.4" y="303.6">LES</text>
<text x="208.7" y="303.6">BORDS</text>
<text x="233.3" y="303.6">TRANCHANTS.</text>
<text x="237.5" y="317.8">NOTE</text>
<text x="257.7" y="317.8">:</text>
<text x="264.2" y="317.8">(English)</text>
<text x="237.5" y="323.1">#</text>
<text x="246.1" y="323.1">MATERIAL:</text>
<text x="281.5" y="323.1">Aluminum,</text>
<text x="319.8" y="323.1">HE30/6082</text>
<text x="237.5" y="328.3">#</text>
<text x="246.1" y="328.3">FINISH:</text>
<text x="272.5" y="328.3">SELF-ANODIZING</text>
<text x="237.5" y="333.6">#</text>
<text x="246.1" y="333.6">MACHINING:</text>
<text x="237.5" y="338.8">#</text>
<text x="246.1" y="338.8">WEIGHT(Kg</text>
<text x="284" y="338.8">):</text>
<text x="293.3" y="338.8">0.04</text>
<text x="311.6" y="338.8">kg</text>
<text x="237.5" y="349.3">NOTE</text>
<text x="257.7" y="349.3">:-(French)</text>
<text x="237.5" y="354.6">#</text>
<text x="237.5" y="359.8">#</text>
<text x="246.1" y="354.6">MATÉRIEL</text>
<text x="246.1" y="359.8">FINITION</text>
<text x="275.9" y="359.8">:</text>
<text x="279.2" y="354.6">:</text>
<text x="285.6" y="354.6">Aluminum,</text>
<text x="286.5" y="359.8">SELF-ANODIZING</text>
<text x="323.8" y="354.6">HE30/6082</text>
<text x="237.5" y="365.1">#</text>
<text x="246.1" y="365.1">MACHINES</text>
<text x="281.6" y="365.1">:</text>
<text x="237.5" y="370.3">#</text>
<text x="246.1" y="370.3">POIDS</text>
<text x="268.6" y="370.3">(Kg):</text>
<text x="288.8" y="370.3">0.04</text>
<text x="307.1" y="370.3">kg</text>
</g>
<text font-size="5.6" x="470.5" y="365.5">WIPRO PARI GROUP</text>
<g font-size="5.4">
<text x="343" y="74.8">O20 H7</text>
<text x="354.5" y="80.9">n</text>
<text x="364.5" y="92.4">O5.5THRU</text>
<text x="393.8" y="146.7">O10</text>
<text x="65.9" y="151">n</text>
<text x="539.7" y="223" transform="rotate(-90 539.7 223)">n</text>
</g>
<g font-size="4.9">
<text x="30" y="7">1</text>
<text x="76.7" y="7">2</text>
<text x="127" y="7">3</text>
<text x="176.5" y="7">4</text>
<text x="226.7" y="7">5</text>
<text x="275.4" y="7">6</text>
<text x="326.4" y="7">7</text>
<text x="375" y="7">8</text>
<text x="425.8" y="7">9</text>
<text x="473.9" y="7.4">10</text>
<text x="524.3" y="7">11</text>
<text x="570.2" y="7">12</text>
<text x="13.6" y="35.2">H</text>
<text x="587.6" y="35.2">H</text>
<text x="13.2" y="87.5">G</text>
<text x="587.2" y="87.5">G</text>
<text x="13.3" y="137.1">F</text>
<text x="587.3" y="137.1">F</text>
<text x="13.3" y="187.6">E</text>
<text x="587.3" y="187.6">E</text>
<text x="13.3" y="237">D</text>
<text x="587.3" y="237">D</text>
<text x="13.4" y="287.1">C</text>
<text x="587.4" y="287.1">C</text>
<text x="13.4" y="336.3">B</text>
<text x="587.4" y="336.3">B</text>
<text x="27" y="346.4">T + S NOTE :</text>
<text x="13.4" y="389.3">A</text>
<text x="587.4" y="389.3">A</text>
<text x="30" y="417">1</text>
<text x="76.7" y="417">2</text>
<text x="127" y="417">3</text>
<text x="176.5" y="417">4</text>
<text x="226.7" y="417">5</text>
<text x="275.4" y="417">6</text>
<text x="326.4" y="417">7</text>
<text x="375" y="417">8</text>
<text x="425.8" y="417">9</text>
<text x="473.9" y="417.4">10</text>
<text x="524.3" y="417">11</text>
<text x="570.2" y="417">12</text>
</g>
<g font-size="4.2">
<text x="423.7" y="14.3">NOTE : STANDARD FASTENER TORQUE AS PER STD-DES-01-00</text>
<text x="553.8" y="14">FR-DES-006-00</text>
<text x="21.1" y="404.4">NOTE FOR WIPRO PARI DESIGN -REF. ONLY</text>
<text x="45.7" y="408.9">WEAR DETAILS : NA</text>
</g>
<g font-size="3.9">
<text x="357.8" y="383.4">RESERVED</text>
<text x="382.3" y="383.4">SPACE</text>
<text x="357.8" y="388.9">FOR</text>
<text x="357.8" y="394.5">CONTROLLED</text>
<text x="387.8" y="394.5">COPY</text>
<text x="357.8" y="400.1">STAMP</text>
</g>
<g font-size="3.8">
<text x="400.1" y="357.1">REVISION</text>
<text x="455.9" y="357.1">DESCRIPTION</text>
<text x="526.4" y="357.1">DATE</text>
<text x="540.1" y="357.1">DRN.BY</text>
</g>
<text font-size="3.6" x="479.5" y="376.2">ATB GRIPPER JAW 1 - 1</text>
<text font-size="3.5" x="402.4" y="373.3">www.wipropari.com</text>
<g font-size="3.4">
<text x="26.3" y="351.4">H.T.PROCESS</text>
<text x="61.2" y="351.4">: XXXXX</text>
<text x="121.4" y="352.5">MTC REPORT REQURIED</text>
<text x="26.3" y="355">HARDNESS &amp; DEPTH : XXXXX</text>
<text x="26.3" y="358.6">FINISH &amp; DEPTH</text>
<text x="61.2" y="358.6">: XXXXX</text>
<text x="121.4" y="356.1">NON DESTRUCTIVE TESTING (IF APPLICABLE)</text>
<text x="26.3" y="362.2">TEST COUPON SIZE</text>
<text x="26.3" y="365.8">WELD CLASS</text>
<text x="61.2" y="365.8">: B IF APPLICABLE</text>
<text x="61.8" y="362.2">: 60X42X24mm(20mmLENGTH - 01NOS)</text>
<text x="121.7" y="361.5">RAW MATERIAL HEAT TREATMENT FINISH COMPOMENT</text>
<text x="129.2" y="365.1">UT</text>
<text x="156.4" y="365.1">DP+UT</text>
<text x="190.6" y="365.1">MPI</text>
</g>
<g font-size="3.1">
<text x="565.2" y="353.5">LIMITS</text>
<text x="562" y="371.7">DRAWING TYPE</text>
<text x="437" y="372.3">DESCRIPTION</text>
<text x="436.5" y="380.9">SURFACE AREA</text>
<text x="453.3" y="380.9">SURFACE TREATMENT</text>
<text x="489.7" y="380.9">MACHINING</text>
<text x="509.5" y="380.9">DESIGN UNIT</text>
<text x="530.6" y="380.9">DESIGN UNIT CD.</text>
<text x="558" y="380.7">TEAM NO.</text>
<text x="570.3" y="380.7">SHEET SIZE</text>
<text x="575.6" y="386.1">A2</text>
<text x="436.4" y="391.1">REFERENCE DWG.</text>
<text x="437.9" y="395.5">DRN.BY</text>
<text x="451.5" y="395.5">CHKD.BY</text>
<text x="466.6" y="395.5">APPD.BY</text>
<text x="486.7" y="395.4">MATERIAL</text>
<text x="488.9" y="391">PART CLASS.</text>
<text x="515.6" y="391">HEAT TREATMENT</text>
<text x="519.6" y="395.9">DRG./PART CODE</text>
<text x="558.9" y="395.6">REV.</text>
<text x="571.4" y="395.6">SCALE</text>
<text x="484.3" y="404.3">NET WEIGHT-Kg</text>
<text x="571.4" y="404.7">SHEET</text>
</g>
<text font-size="3" x="579.5" y="230.1">°</text>
<g font-size="2.8">
<text x="299.1" y="332.1">3.2</text>
<text x="560.5" y="357.7">Gen Tol.: IS 2102</text>
<text x="306.7" y="363.6">3.2</text>
<text x="399.1" y="376.7">1.ALL DIMENSIONS ARE</text>
<text x="399" y="382.7">2.DO NOT SCALE</text>
<text x="399" y="388.7">3.IF IN DOUBT ,</text>
<text x="399" y="395.5">LOCATION :</text>
<text x="420.5" y="396">PUNE</text>
<text x="440.2" y="401.3">9265</text>
<text x="451.3" y="401.2">03004785</text>
<text x="466.3" y="401.3">03002882</text>
<text x="404.2" y="402">ALL RIGHTS OF REPRODUCTION &amp;</text>
<text x="404.7" y="405.4">DISTRIBUTION ARE RESERVED</text>
</g>
<g font-size="2.7">
<text x="564.6" y="376.2">MACHINING</text>
<text x="399.9" y="379.7">IN mm</text>
<text x="399.8" y="385.7">DRAWING.</text>
<text x="436.9" y="385.5">9.83 in^2</text>
<text x="471.4" y="385.6">#</text>
<text x="498.9" y="385.1">#</text>
<text x="513.6" y="385.3">WPES</text>
<text x="537.3" y="385.2">0300</text>
<text x="559.7" y="385.2">PL-02</text>
<text x="399.8" y="391.8">ASK TEAM MEMBER</text>
<text x="474.1" y="391.2">NA</text>
<text x="507.1" y="391.2">T+S</text>
<text x="560.1" y="391.2">NA</text>
<text x="493.4" y="399.6">#</text>
<text x="573.6" y="399.8">2:1</text>
<text x="400.1" y="402.5">C</text>
<text x="436.7" y="408.7">11/04/2024</text>
<text x="450.9" y="408.8">11/04/2024</text>
<text x="466" y="409">11/04/2024</text>
<text x="489.6" y="408.5">0.04 kg</text>
<text x="571.5" y="408.7">1 OF 1</text>
</g>
<g font-size="2.5">
<text x="559.2" y="229.9">0.5 R</text>
<text x="572.3" y="230.1">0.5 X 45</text>
<text x="559.4" y="323.5">3 UP TO 6</text>
<text x="558.9" y="327.8">6 UP TO 30</text>
<text x="557.8" y="332">30 UP TO 120</text>
<text x="415.2" y="346.4">.</text>
<text x="530.3" y="346.6">.</text>
<text x="545.9" y="346.4">.</text>
<text x="415.2" y="351.5">.</text>
<text x="530.1" y="351.3">.</text>
<text x="545.9" y="351.4">.</text>
</g>
<g font-size="2.4">
<text x="554.9" y="218.3">DEBURR AND REMOVE SHARP</text>
<text x="555.2" y="221.1">EDGES UNLESS SHARP EDGE</text>
<text x="556.1" y="227.2">UNSP.RADII</text>
<text x="556.8" y="223.8">REQUIREMENT SPECIFIED</text>
<text x="571.4" y="227">UNSP.CHF.</text>
<text x="559.8" y="238">UP TO 10</text>
<text x="576.1" y="238.1">±1.5°</text>
<text x="558.5" y="242.3">10 UP TO 50</text>
<text x="575.5" y="242.3">±0°50'</text>
<text x="557.4" y="250.8">120 UP TO 400</text>
<text x="557.9" y="246.5">50 UP TO 120</text>
<text x="575.5" y="250.8">±0°15'</text>
<text x="575.5" y="246.6">±0°25'</text>
<text x="558.7" y="259.4">0.5 UP TO 3</text>
<text x="559.5" y="263.7">3 UP TO 6</text>
<text x="576.6" y="259.4">±0.1</text>
<text x="576.6" y="263.7">±0.2</text>
<text x="559" y="268">6 UP TO 30</text>
<text x="576.6" y="268">±0.5</text>
<text x="557.9" y="272.2">30 UP TO 120</text>
<text x="576.6" y="272.2">±0.8</text>
<text x="556.9" y="280.7">315 UP TO 1000</text>
<text x="557.3" y="276.5">120 UP TO 315</text>
<text x="576.6" y="276.5">±1.2</text>
<text x="577.7" y="280.7">±2</text>
<text x="556.4" y="284.9">1000 UP TO 2000</text>
<text x="577.6" y="285">±3</text>
<text x="558.9" y="289.2">OVER 2000</text>
<text x="577.7" y="289.3">±4</text>
<text x="560" y="297.9">UP TO 10</text>
<text x="577.1" y="297.9">±1°</text>
<text x="558.5" y="302.1">10 UP TO 50</text>
<text x="575.5" y="302.2">±0°30'</text>
<text x="557.5" y="310.6">120 UP TO 400</text>
<text x="558.2" y="306.4">50 UP TO 120</text>
<text x="575.5" y="310.6">±0°10'</text>
<text x="575.5" y="306.4">±0°20'</text>
<text x="558.8" y="319.2">0.5 UP TO 3</text>
<text x="576.6" y="323.5">±0.1</text>
<text x="576.6" y="319.3">±0.1</text>
<text x="576.7" y="327.8">±0.2</text>
<text x="576.6" y="332">±0.3</text>
<text x="556.8" y="340.6">315 UP TO 1000</text>
<text x="557.3" y="336.3">120 UP TO 315</text>
<text x="576.6" y="336.3">±0.5</text>
<text x="576.6" y="340.6">±0.8</text>
<text x="556.2" y="344.8">1000 UP TO 2000</text>
<text x="576.6" y="344.8">±1.2</text>
<text x="558.9" y="349">OVER 2000</text>
<text x="577.7" y="349">±2</text>
<text x="7.7" y="382.7" transform="rotate(-90 7.7 382.7)">Uploading\2022-23\P23Y5\P23Y5B151102.dft</text>
<text x="7.7" y="409.9" transform="rotate(-90 7.7 409.9)">\\srv01102\ExDM</text>
</g>
<g font-size="2.1">
<text x="558.6" y="232.4">UNSPECIFIED TOL.(FAB)</text>
<text x="559.5" y="234.8">FOR ANGULAR IN mm.</text>
<text x="558.6" y="254">UNSPECIFIED TOL.(FAB)</text>
<text x="560.7" y="256.3">FOR LINEAR IN mm.</text>
<text x="558.7" y="292.4">UNSPECIFIED TOL.(M/C)</text>
<text x="559.6" y="294.7">FOR ANGULAR IN mm.</text>
<text x="558.7" y="313.8">UNSPECIFIED TOL.(M/C)</text>
<text x="560.6" y="316.2">FOR LINEAR IN mm.</text>
</g>
</svg>
